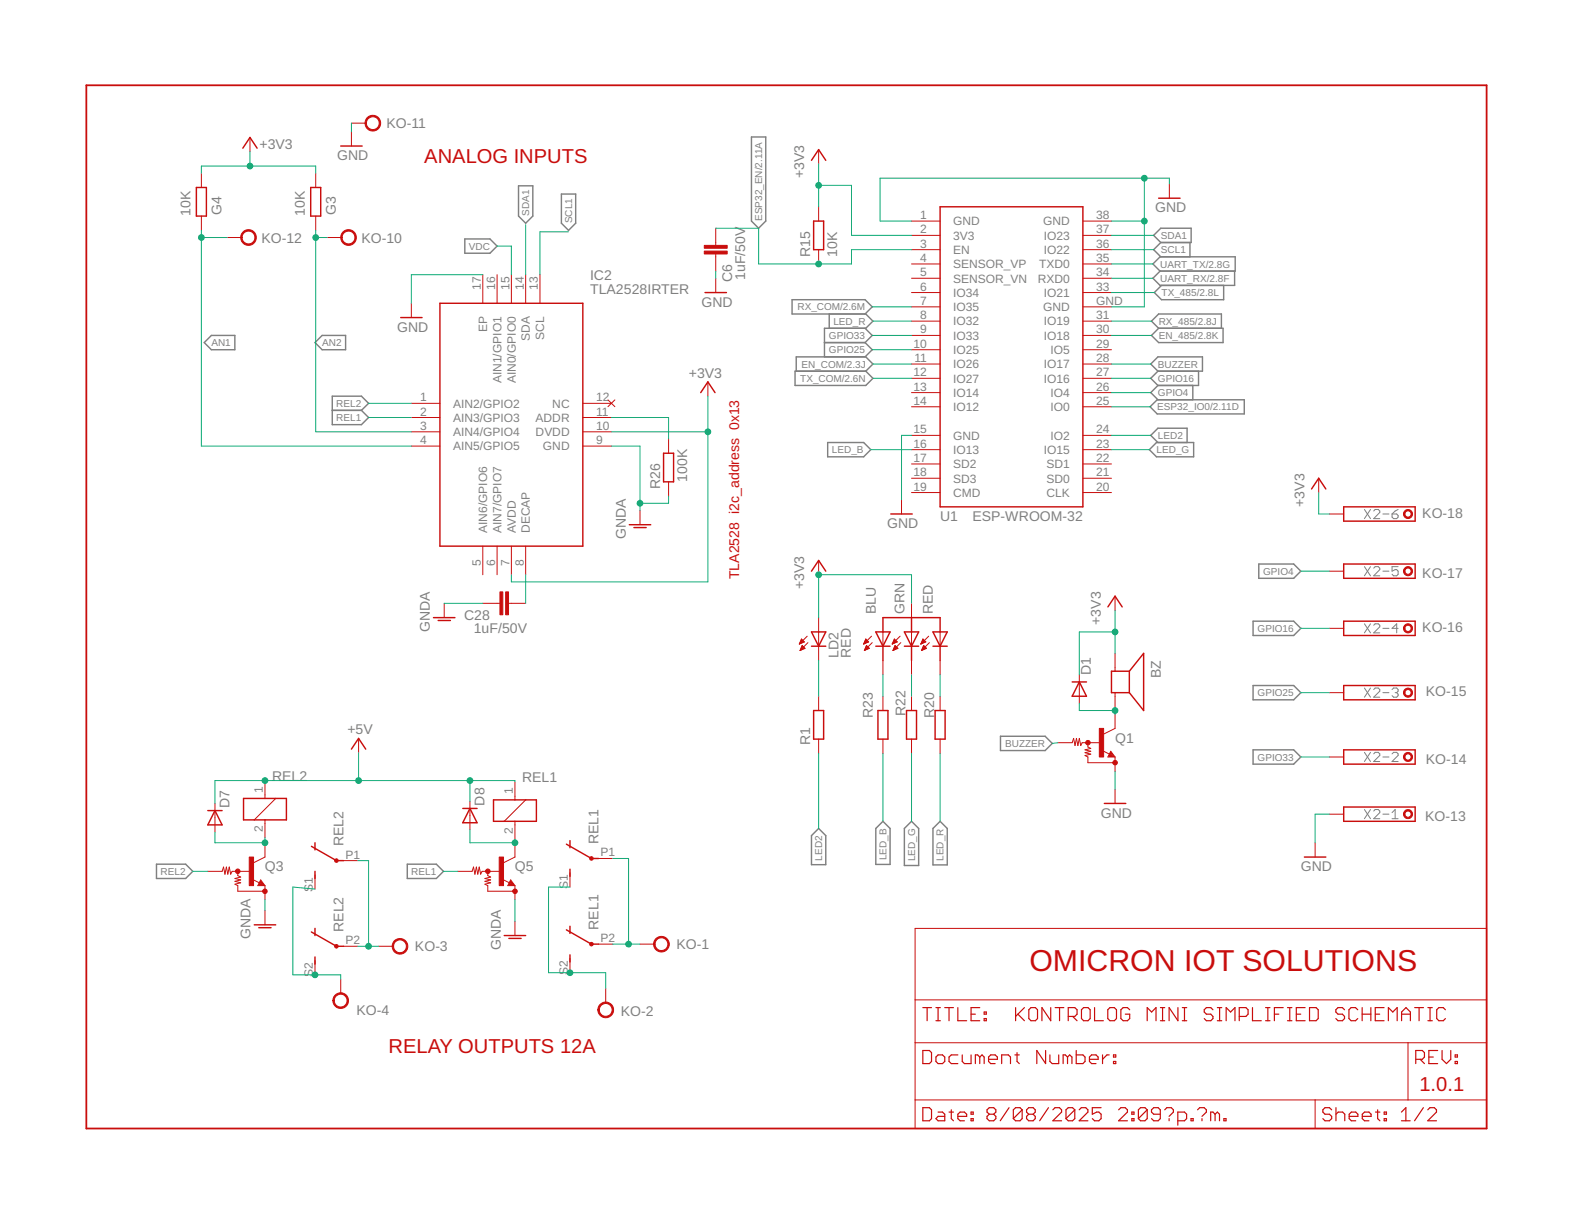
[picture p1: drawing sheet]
<svg xmlns="http://www.w3.org/2000/svg" width="279mm" height="216mm" viewBox="0 0 279 216" stroke-linecap="round" stroke-linejoin="round" font-family="sans-serif">
<g fill="none" stroke="#808080" stroke-width=".18">
<path d="M242.5 90.5l1.1 1.7M243.6 90.5l-1.1 1.7M244.2 90.8l.2-.3h.6l.2 .3v.3l-1 1.1h1M245.8 91.3h1.1M247.4 91.3h.8l.3 .3v.3l-.3 .3h-.5l-.3-.3zM248.5 90.5l-.5 .3-.6 .5M242.5 110.8l1.1 1.7M242.5 100.7l1.1 1.6M243.6 110.8l-1.1 1.7M243.6 100.7l-1.1 1.6M244.2 101l.2-.3h.6l.2 .3v.2l-1 1.1h1M244.2 111.1l.2-.3h.6l.2 .3v.3l-1 1.1h1"/>
<path d="M245.8 111.7h1.1M245.8 101.5h1.1M248.5 100.7h-1.1v.8l.6-.3h.2l.3 .3v.5l-.3 .3h-.5l-.3-.3M248.5 111.7h-1.1l.8-.9v1.7M242.5 133.7l1.1 1.6M242.5 122.3l1.1 1.6M243.6 133.7l-1.1 1.6M243.6 122.3l-1.1 1.6M244.2 122.5l.2-.2h.6l.2 .2v.3l-1 1.1h1M244.2 134l.2-.3h.6l.2 .3v.2l-1 1.1h1M245.8 134.5h1.1M245.8 123.1h1.1"/>
<path d="M247.4 134l.3-.3h.5l.3 .3v.2l-1.1 1.1h1.1M247.4 122.5l.3-.2h.5l.3 .2v.3l-.3 .3M248 123.1h.2M248.2 123.1l.3 .3v.2l-.3 .3h-.5l-.3-.3M242.5 143.8l1.1 1.7M243.6 143.8l-1.1 1.7M244.2 144.1l.2-.3h.6l.2 .3v.3l-1 1.1h1M245.8 144.7h1.1M247.4 145.5h1.1M247.4 144.4l.6-.6v1.7"/>
</g>
<g fill="none" stroke="#808080" stroke-width=".25">
<path d="M92.2 33h2.5v5.4l-1.3 1.3-1.2-1.3zM99.8 34.5h2.5v5.2l-1.3 1.2-1.2-1.2zM133.6 24.3h2.5v15l-1.3 1.3-1.2-1.3zM37.6 59.6h4.1v2.5h-4.1l-1.3-1.2zM82.6 42.5h4.5l1.2 1.2-1.2 1.3h-4.5zM147.4 55.8v2.5M153.8 55.8l1.2-1.3-1.2-1.2h-13v2.5h13.1l1.3 1.3-1.3 1.2h-7.4v5.1M153.8 58.3l1.2 1.3-1.2 1.3M204.7 59.6l1.2-1.3h11.5v2.6h-11.5zM204.9 46.9l1.3-1.3h13.3v2.6h-13.3zM205 41.8l1.3-1.2h5.4v2.5h-5.4zM205.9 58.3l-1.2-1.2 1.2-1.3h11.2v2.5"/>
<path d="M206.2 48.2l-1.3 1.2 1.3 1.3h13.2v-2.5M206.3 43.1l-1.3 1.3 1.3 1.2M206.4 50.7l-1.2 1.3 1.2 1.3h11.1v-2.6M211.5 43.1v2.5M56 60.9l1.3-1.3h4.1v2.5h-4.1zM59.1 70.4h5.1l1.3 1.3-1.3 1.2 1.3 1.3-1.3 1.3h-5.1zM59.1 72.9h5.1M141.3 66h12.6l1.3 1.2-1.3 1.3h-12.6zM141.5 66v-2.6h12.4l1.3 1.3-1.3 1.3M146.5 60.9h7.3M147.1 78.6h6.4l1.3 1.3-1.3 1.3h-6.4zM153.8 60.9l1.2 1.2-1.2 1.3"/>
<path d="M204.4 72.3l1.3-1.3h15.4v2.6h-15.4zM204.5 64.7l1.3-1.3h7.9v2.6h-7.9zM205.5 78.6h6.7v2.6h-6.7l-1.2-1.3zM205.8 78.6l-1.3-1.2 1.3-1.3h5.2v2.5M205.8 68.5l-1.3 1.3 1.3 1.2M205.8 66l-1.3 1.2 1.3 1.3M212 68.5v2.5M213 66v2.5h-7.2M222.7 110.4h7.2l1.3 1.3-1.3 1.2h-7.2zM223.7 100.2h6.2l1.3 1.3-1.3 1.3h-6.2zM177.8 130.8h8l1.2 1.3-1.2 1.3h-8zM222.7 121.8h7.2l1.3 1.3-1.3 1.3h-7.2z"/>
<path d="M222.7 133.2h7.2l1.3 1.3-1.3 1.3h-7.2zM27.8 153.6h5.2l1.3 1.2-1.3 1.3h-5.2zM72.4 153.6h5.2l1.2 1.2-1.2 1.3h-5.2zM145.5 147.2l1.3 1.3v5.1h-2.6v-5.1zM156.9 145.9l1.3 1.3v6.4h-2.5v-6.4zM162 145.9l1.3 1.3v6.6h-2.6v-6.6zM167.1 145.9l1.3 1.3v6.5h-2.6v-6.5z"/>
</g>
<path d="M15.3 15.2h248.9v185.3h-248.9z" fill="none" stroke="#c90d0c" stroke-width=".32"/>
<g fill="none" stroke="#c90d0c" stroke-width=".18">
<path d="M35.8 30.8v2.5M35.8 38.4v2.5M44.4 24.4v2.6M56.1 30.8v2.5M56.1 38.4v2.5M62.5 21.9h2.5M62.5 23.4v2.6M145.5 26.6v2.5M145.5 36.7v2.6M162 39.3h5.1M192.5 39.3h5M207.8 32.7v2.5"/>
<path d="M40.4 42.2h2.5M58.1 42.2h2.6M73.1 53.9v2.5M85.8 48.8v5.1M88.3 48.8v5.1M90.9 48.8v5.1M93.4 48.8v5.1M96 48.8v5.1M127.2 40.6v3M127.2 45.1v3.1M127.2 49.4v2.6M145.5 44.4v2.5"/>
<path d="M162 44.4h5.1M162 46.9h5.1M162 49.4h5.1M162 52h5.1M162 54.5h5.1M162 57.1h5.1M162 59.6h5.1M162 41.8h5.1M192.5 44.4h5M192.5 46.9h5M192.5 49.4h5M192.5 52h5"/>
<path d="M192.5 54.5h5M192.5 57.1h5M192.5 59.6h5M192.5 41.8h5M73.1 71.7h5.1M73.1 74.2h5.1M73.1 76.7h5.1M73.1 79.3h5.1M103.6 71.7h5.1M103.6 74.2h5.1M103.6 76.7h5.1M103.6 79.3h5.1"/>
<path d="M108.1 71.1l1.2 1.2M109.3 71.1l-1.2 1.2M118.8 78v2.5M125.8 67.9v2.5M162 67.2h5.1M162 62.1h5.1M162 64.7h5.1M162 69.8h5.1M162 72.3h5.1M162 79.9h5.1M162 77.4h5.1M192.5 67.2h5"/>
<path d="M192.5 62.1h5M192.5 64.7h5M192.5 69.8h5M192.5 72.3h5M192.5 79.9h5M192.5 77.4h5M85.8 97v5.1M88.3 97v5.1M90.9 97v5.1M93.4 97v5.1M113.7 90.7v2.5M118.8 85.6v2.6"/>
<path d="M145.5 99.6v2.5M160.2 88.8v2.5M162 82.4h5.1M162 85h5.1M162 87.5h5.1M192.5 82.4h5M192.5 85h5M192.5 87.5h5M234.4 85v2.5M236.3 91.3h2.5M79 107.2v2.5M85.8 107.2h3.1"/>
<path d="M90.4 107.2h3M142.1 114.4h.1M142.1 114.3h.3M142.2 114.2h.5M142.2 114h.7M142.2 115.5h.2M142.3 113.9h.5M142.3 115.4h.4M142.3 113.8h.4M142.3 115.3h.7M142.4 113.7h.2M142.4 115.1h.6"/>
<path d="M142.5 115h.4M142.5 114.9h.3M142.5 114.8h.1M142.6 114.7l.5 .5-.9 .4zM143 114.1l-.5-.5-.4 .8M143 114.1l-.9 .3M143.5 113.1l-1.4 1.3M143.6 114.2l-1.4 1.4M145.5 109.7v7.7M153.5 114.4h.1M153.6 114.3h.3M153.6 114.2h.5"/>
<path d="M153.7 114h.7M153.7 115.5h.1M153.7 113.9h.5M153.7 115.4h.4M153.8 113.8h.3M153.8 115.3h.6M153.8 113.7h.2M153.8 115.1h.6M153.9 115h.4M153.9 113.6l-.4 .8M153.9 113.6l.5 .5-.9 .3M153.9 113.6h.1"/>
<path d="M153.9 114.9h.3M154 114.8h.1M154 114.7l.5 .5-.9 .4zM154.9 113.1l-1.4 1.3M155 114.2l-1.4 1.4M156.9 112.3v2.5M156.9 117.4v2.5M158.6 114.4h.1M158.6 114.3h.3M158.7 114.2h.5M158.7 114h.7M158.7 115.5h.2"/>
<path d="M158.8 113.9h.5M158.8 115.4h.4M158.8 115.3h.7M158.9 113.8h.3M158.9 113.7h.2M158.9 115.1h.6M158.9 115h.5M159 113.6l.5 .5-.9 .3zM159 114.9h.3M159 114.8h.2M159.1 114.7l.5 .5-.9 .4zM160 113.1l-1.4 1.3"/>
<path d="M160.1 114.2l-1.4 1.4M162 107.2v2.5M162 112.3v2.5M162 117.4v2.5M163.7 114.4h.1M163.7 114.3h.3M163.8 114.2h.5M163.8 114h.7M163.8 115.5h.2M163.9 113.9h.5M163.9 115.4h.4M163.9 115.3h.6"/>
<path d="M163.9 113.8h.4M164 113.7h.2M164 115.1h.6M164 115h.5M164 113.6h.1M164 113.6l-.3 .8M164 113.6l.5 .5M164.1 114.9h.3M164.1 114.8h.1M164.2 114.7l.5 .5-.9 .4zM164.5 114.1l-.8 .3M165.1 113.1l-1.4 1.3"/>
<path d="M165.2 114.2l-1.4 1.4M167.1 112.3v2.5M167.1 117.4v2.5M191.8 119.9v5.1M198.2 105.9v2.6M198.2 116.1v3.2M236.3 111.7h2.5M236.3 101.5h2.5M47.1 138.7v3.2M63.7 131.2v2.6M91.5 139v3.1M145.5 123.7v2.6"/>
<path d="M145.5 131.3v2.6M156.9 123.7v2.6M156.9 131.3v2.6M162 123.7v2.6M162 131.3v2.6M167.1 123.7v2.6M167.1 131.3v2.6M188 132h2.6l.2-.8 .3 1.3 .2-1.3 .3 1.3 .2-1.3 .3 1.3 .2-.5h3.1M193.4 132v.7l.5 .3-1.1 .2 1.1 .3-1.1 .3 1.1 .2-1.1 .3 .6 .2v1h4.8M196 133.4l1.2 .6M197.4 133.5l.8 1h-1.3zM198.2 126.9v2.5l-2 1.1"/>
<path d="M198.2 123.1v3.2M198.2 134.5v2.6M236.3 134.5h2.5M236.3 123.1h2.5M36.9 154.8h2.6l.2-.7 .3 1.2 .2-1.2 .3 1.2 .2-1.2 .3 1.2 .3-.5h3M38.2 142.8v5M42.3 154.8v.8l.5 .3-1 .2 1 .3-1 .2 1 .3-1 .2 .5 .3v1h4.8M44.9 156.3l1.2 .6M46.3 156.4l.8 1h-1.3zM47.1 149.8v2.5l-2 1M47.1 145.7v3.2M47.1 157.4v2.5"/>
<path d="M49 141.9l-3.8 3.8M56 155.5v2.5M61.1 152.9h2.5M81.4 154.8h2.5l.3-.7 .2 1.2 .3-1.2 .2 1.2 .3-1.2 .2 1.2 .3-.5h3M83.5 142.4v5.1M86.7 154.8v.8l.5 .3-1 .2 1 .3-1 .2 1 .3-1 .2 .5 .3v1h4.8M89.3 156.3l1.2 .6M90.8 156.4l.7 1h-1.2zM91.5 149.8v2.5l-2 1M91.5 145.9v3.2M91.5 157.4v2.5M93.4 142.1l-3.8 3.8"/>
<path d="M101.3 155.1v2.5M106.4 152.5h2.5M198.2 140.2v2.6M233.7 149.8v2.5M236.3 144.7h2.5M47.1 161.8v2.5M56 170.7v2.5M60.6 174v2.5M61.1 168.1h2.5M67.3 168.1h2.5M91.5 163.7v2.5M101.3 170.3v2.5"/>
<path d="M106.4 167.8h2.5M107.7 175.6v2.6M113.7 167.8h2.6M162.6 165h101.6v35.5h-101.6zM162.6 177.7h101.6M162.6 185.3h101.6M162.6 195.5h101.6M233.7 195.5v5M250.3 185.3v10.2"/>
</g>
<g fill="none" stroke="#c90d0c" stroke-width=".21">
<path d="M164 179h1.6M164.8 179v2.4M166.3 179h.8M166.7 179v2.4M167.9 179h1.6M168.7 179v2.4M170.2 179v2.4h1.6M174.1 179h-1.5v2.4h1.5M174.9 179.8h.4v.4h-.4zM180.5 179v2.4M182.1 179l-1.6 1.6M183.2 179h.8l.4 .4v1.6l-.4 .4h-.8l-.3-.4v-1.6z"/>
<path d="M186.8 179v2.4l-1.6-2.4v2.4M187.5 179h1.6M188.3 179v2.4M192.6 179h.8l.4 .4v1.6l-.4 .4h-.8l-.4-.4v-1.6zM194.5 179v2.4h1.6M197.3 179h.8l.3 .4v1.6l-.3 .4h-.8l-.4-.4v-1.6zM200.8 179.4l-.4-.4h-.8l-.4 .4v1.6l.4 .4h.8l.4-.4v-.8h-.8M206.2 179h.8M206.6 179v2.4M209.4 179v2.4l-1.6-2.4v2.4M210.1 179h.8M210.5 179v2.4"/>
<path d="M215.6 179.4l-.4-.4h-.8l-.4 .4v.4l.4 .4h.8l.4 .4v.4l-.4 .4h-.8l-.4-.4M216.4 179h.7M216.8 179v2.4M222.6 179v2.4h1.6M224.9 179h.8M225.3 179v2.4M228.1 179h-1.6v2.4M228.8 179h.8M229.2 179v2.4M232 179h-1.6v2.4h1.6M232.7 179h1.2l.4 .4v1.6l-.4 .4h-1.2zM239 179.4l-.4-.4h-.8l-.4 .4v.4l.4 .4h.8l.4 .4v.4l-.4 .4h-.8l-.4-.4"/>
<path d="M241.3 179.4l-.4-.4h-.8l-.3 .4v1.6l.3 .4h.8l.4-.4M242.1 179v2.4M243.6 179v2.4M246 179h-1.6v2.4h1.6M251.4 179h1.6M252.2 179v2.4M253.8 179h.8M254.2 179v2.4M256.9 179.4l-.4-.4h-.8l-.3 .4v1.6l.3 .4h.8l.4-.4M164 186.7h1.2l.4 .3v1.6l-.4 .4h-1.2zM164 196.8h1.2l.4 .4v1.6l-.4 .4h-1.2zM166.3 187.8l.4-.3h.8l.4 .3v.8l-.4 .4h-.8l-.4-.4z"/>
<path d="M166.3 181.4h.8M166.7 197.6h.8l.4 .4v1.2h-1.2l-.4-.4 .4-.4h1.2M168.7 197.6h.8M169.1 197.2v1.6l.4 .4M170.2 198.4h1.6v-.4l-.4-.4h-.8l-.4 .4v.8l.4 .4h.8M170.2 187.5h-1.1l-.4 .3v.8l.4 .4h1.1M171 187.5v1.1l.4 .4h1.2v-1.5M172.6 198.8h.4v.4h-.4zM172.6 197.6h.4v.4h-.4zM172.6 180.2h.8M174.1 187.8l-.3-.3h-.4v1.5M174.1 187.8l.4-.3 .4 .3v1.2"/>
<path d="M174.1 187.8v1.2M174.9 181h.4v.4h-.4zM175.7 188.2h1.6v-.4l-.4-.3h-.8l-.4 .3v.8l.4 .4h.8M175.8 198l-.4 .4v.4l.4 .4h.8l.4-.4v-.4l-.4-.4M175.8 198l-.4-.4v-.4l.4-.4h.8l.4 .4v.4l-.4 .4M175.8 198h.8M178 189v-1.5h1.2l.4 .3v1.2M179.3 196.8l-1.5 2.4M180.4 187.5h.8M180.8 187v1.6l.4 .4M180.9 180.2l1.2 1.2M181.7 197.2v1.6l-.4 .4h-.8l-.4-.4"/>
<path d="M181.7 197.2l-.4-.4h-.8l-.4 .4v1.6M181.7 197.2l-1.6 1.6M182.8 198l-.3 .4v.4l.3 .4h.8l.4-.4v-.4l-.4-.4M182.8 198l-.3-.4v-.4l.3-.4h.8l.4 .4v.4l-.4 .4M182.8 198h.8M185.8 186.7v2.3l-1.5-2.3v2.3M186.4 196.8l-1.6 2.4M186.6 187.5v1.1l.4 .4h1.2v-1.5M187.1 197.2l.4-.4h.8l.4 .4v.4l-1.6 1.6h1.6M189.7 187.8l-.4-.3h-.3v1.5M189.7 187.8v1.2M189.7 187.8l.4-.3 .4 .3v1.2"/>
<path d="M189.9 180.6h1.1l.4-.4v-.8l-.4-.4h-1.1v2.4M190.6 180.6l.8 .8M191 197.2v1.6l-.4 .4h-.7l-.4-.4M191 197.2l-.4-.4h-.7l-.4 .4v1.6M191 197.2l-1.5 1.6M191.3 186.7v2.3h1.2l.3-.4v-.8l-.3-.3h-1.2M191.8 197.2l.4-.4h.8l.4 .4v.4l-1.6 1.6h1.6M193.6 188.2h1.6v-.4l-.4-.3h-.8l-.4 .3v.8l.4 .4h.8M195.7 196.8h-1.6v1.2l.8-.4h.4l.4 .4v.8l-.4 .4h-.8l-.4-.4M196 187.5v1.5M197.1 187.5h-.4l-.7 .7M197.9 188.6h.4v.4h-.4z"/>
<path d="M197.9 187.5h.4v.3h-.4zM198.8 197.2l.4-.4h.8l.4 .4v.4l-1.6 1.6h1.6M201.2 198.8h.3v.4h-.3zM201.2 197.6h.3v.4h-.3zM203.9 197.2v1.6l-.4 .4h-.8l-.4-.4M203.9 197.2l-.4-.4h-.8l-.4 .4v1.6M203.9 181.4v-2.4l.8 .8 .8-.8v2.4M203.9 197.2l-1.6 1.6M206.2 198h-1.1l-.4-.4v-.4l.4-.4h.7l.4 .4v1.6l-.4 .4h-.7l-.4-.4M206.2 181.4h.8M207 197.2l.4-.4h.8l.4 .4v.4l-.8 .8M207.8 198.8v.4"/>
<path d="M209.3 199.2h1.2l.4-.4v-.8l-.4-.4h-1.2v2.3M210.1 181.4h.8M211.7 198.8h.4v.4h-.4zM212.9 197.2l.3-.4h.8l.4 .4v.4l-.8 .8M213.6 198.8v.4M216 198l-.4-.4h-.4v1.6M216 198v1.2M216 198l.4-.4 .3 .4v1.2M216.4 181.4h.7M217.5 198.8h.4v.4h-.4zM217.9 181.4v-2.4l.8 .8 .8-.8v2.4M220.3 180.6h1.1l.4-.4v-.8l-.4-.4h-1.1v2.4"/>
<path d="M224.9 181.4h.8M226.5 180.2h.8M228.8 181.4h.8M230.4 180.2h.8M236.7 197.2l-.4-.4h-.8l-.4 .4v.4l.4 .4h.8l.4 .4v.4l-.4 .4h-.8l-.4-.4M237.4 198l.4-.4h.8l.4 .4v1.2M237.4 196.8v2.4M239.8 198.4h1.5v-.4l-.3-.4h-.8l-.4 .4v.8l.4 .4h.8M242.1 180.2h1.5M242.1 198.4h1.6v-.4l-.4-.4h-.8l-.4 .4v.8l.4 .4h.8M244.4 180.2h.8M244.5 197.6h.8"/>
<path d="M244.9 197.2v1.6l.4 .4M246 198.8h.4v.4h-.4zM246 197.6h.4v.4h-.4zM246.8 181.4v-2.4l.7 .8 .8-.8v2.4M249.1 199.2h1.5M249.1 197.6l.8-.8v2.4M249.1 180.2h1.6M249.1 181.4v-1.6l.8-.8 .8 .8v1.6M251.6 188.2h1.2l.4-.4v-.8l-.4-.3h-1.2v2.3M252.4 188.2l.8 .8M253 196.8l-1.6 2.4M253.8 197.2l.3-.4h.8l.4 .4v.4l-1.5 1.6h1.5"/>
<path d="M253.8 181.4h.8M254 187.8h.7M255.5 186.7h-1.5v2.3h1.5M256.3 186.7v1.5l.8 .8 .8-.8v-1.5M258.6 188.6h.4v.4h-.4zM258.6 187.5h.4v.3h-.4z"/>
</g>
<g fill="none" stroke="#c90d0c" stroke-width=".25">
<path d="M34.9 33.3h1.8v5.1h-1.8zM43.2 26.3l1.2-1.9 1.3 1.9M55.2 33.3h1.8v5.1h-1.8zM60.6 26h3.8M144.2 28.5l1.3-1.9 1.3 1.9M144.6 39.3h1.8v5.1h-1.8zM167.1 36.7h25.4v53.4h-25.4zM205.9 35.2h3.8M71.2 56.4h3.8M78.2 53.9h25.4v43.1h-25.4zM125.3 52h3.8M124.5 69.8l1.3-1.9 1.3 1.9"/>
<path d="M111.8 93.2h3.9M112.7 93.7h2.2M117.9 80.5h1.8v5.1h-1.8zM158.3 91.3h3.8M233.1 86.9l1.3-1.9 1.2 1.9M238.8 90.1h12.7v2.5h-12.7zM77 109.7h3.9M77.9 110.3h2.2M144.2 112.3h2.6l-1.3 2.5zM144.2 114.8h2.6M144.2 101.5l1.3-1.9 1.3 1.9M155.7 114.8h2.5"/>
<path d="M155.7 112.3h2.5l-1.3 2.5zM156.9 112.3v-2.6h10.2v2.6M156.9 114.8v2.6M160.7 114.8h2.6M160.7 112.3h2.6l-1.3 2.5zM162 109.7v2.6M162 114.8v2.6M165.8 114.8h2.6M165.8 112.3h2.6l-1.3 2.5zM167.1 114.8v2.6M196.9 107.8l1.3-1.9 1.3 1.9M200.7 119.3h-3.2v3.8h3.2"/>
<path d="M200.7 119.3v3.8M200.7 119.3l2.6-3.2v10.2l-2.6-3.2M238.8 100.2h12.7v2.6h-12.7zM238.8 110.4h12.7v2.5h-12.7zM62.5 133.1l1.2-1.9 1.3 1.9M144.6 126.3h1.8v5h-1.8zM156 126.3h1.8v5h-1.8zM161.1 126.3h1.8v5h-1.8zM166.2 126.3h1.8v5h-1.8zM190.6 121.2h2.5M191.8 121.2l1.3 2.5h-2.5zM197.4 134l.1 .3h-.3l.2-.5 .5 .6h-.7"/>
<path d="M238.8 121.8h12.7v2.6h-12.7zM238.8 133.2h12.7v2.6h-12.7zM36.9 144h2.6M38.2 144l1.3 2.6h-2.6zM43.3 141.9h7.6v3.8h-7.6zM46.3 156.9l.2 .2h-.4l.2-.5 .5 .6h-.7M55.4 150.4l4.4 2.5h1.3M56 149.8v1.2M56 154.8v1.3M82.3 143.7h2.5M83.5 143.7l1.3 2.5h-2.5zM87.7 142.1h7.6v3.8h-7.6z"/>
<path d="M90.8 156.9l.1 .2h-.4l.3-.5 .5 .6h-.8M100.7 150l4.4 2.5h1.3M101.3 149.4v1.2M101.3 154.5v1.2M196.3 142.8h3.8M231.8 152.3h3.8M238.8 143.4h12.7v2.5h-12.7zM45.2 164.3h3.8M46 164.8h2.2M55.4 165.6l4.4 2.5h1.3M56 165v1.2M56 170.1v1.2"/>
<path d="M89.6 166.2h3.8M90.4 166.8h2.2M100.7 165.2l4.4 2.6h1.3M101.3 164.6v1.3M101.3 169.7v1.2"/>
</g>
<g fill="#c90d0c" stroke="#c90d0c" stroke-width=".18">
<path d="M193 131.8a.41 .41 0 0 1 .7-.1 .41 .41 0 0 1-.2 .7 .41 .41 0 0 1-.5-.4l.4-.1 .1 .1h-.5z" fill-rule="evenodd"/>
<path d="M197.8 135.3a.41 .41 0 0 1 .7 0 .41 .41 0 0 1-.2 .6 .41 .41 0 0 1-.5-.4l.4-.1 .1 .2-.5-.1z" fill-rule="evenodd"/>
<path d="M249.6 144.1a.81 .81 0 0 1 1.3 .1 .81 .81 0 0 1-.4 1.2 .81 .81 0 0 1-1.1-.7h.3a.56 .56 0 0 1 .8-.5 .56 .56 0 0 1 .1 .9 .56 .56 0 0 1-.9-.2v-.2h-.3z" fill-rule="evenodd"/>
<path d="M249.6 134a.81 .81 0 0 1 1.3 .1 .81 .81 0 0 1-.4 1.2 .81 .81 0 0 1-1.1-.8h.3a.56 .56 0 0 1 .8-.5 .56 .56 0 0 1 .1 1 .56 .56 0 0 1-.9-.3v-.2h-.3z" fill-rule="evenodd"/>
<path d="M249.6 122.6a.81 .81 0 0 1 1.3 0 .81 .81 0 0 1-.4 1.2 .81 .81 0 0 1-1.1-.7h.3a.56 .56 0 0 1 .8-.5 .56 .56 0 0 1 .1 1 .56 .56 0 0 1-.9-.3v-.2h-.3z" fill-rule="evenodd"/>
<path d="M249.6 111.1a.81 .81 0 0 1 1.3 .1 .81 .81 0 0 1-.4 1.2 .81 .81 0 0 1-1.1-.7h.3a.56 .56 0 0 1 .8-.5 .56 .56 0 0 1 .1 .9 .56 .56 0 0 1-.9-.3v-.1h-.3z" fill-rule="evenodd"/>
<path d="M249.6 101a.81 .81 0 0 1 1.3 .1 .81 .81 0 0 1-.4 1.2 .81 .81 0 0 1-1.1-.8h.3a.56 .56 0 0 1 .8-.5 .56 .56 0 0 1 .1 1 .56 .56 0 0 1-.9-.3v-.2h-.3z" fill-rule="evenodd"/>
<path d="M249.6 90.8a.81 .81 0 0 1 1.3 .1 .81 .81 0 0 1-.4 1.2 .81 .81 0 0 1-1.1-.8h.3a.56 .56 0 0 1 .8-.4 .56 .56 0 0 1 .1 .9 .56 .56 0 0 1-.9-.3v-.2h-.3z" fill-rule="evenodd"/>
<path d="M60.9 41.3a1.4 1.4 0 0 1 2.2 .1 1.4 1.4 0 0 1-.8 2.1 1.4 1.4 0 0 1-1.7-1.3h.2a1.14 1.14 0 0 1 1.7-1 1.14 1.14 0 0 1 .1 2 1.14 1.14 0 0 1-1.8-.7v-.3h-.2z" fill-rule="evenodd"/>
<path d="M65.2 20.9a1.4 1.4 0 0 1 2.3 .2 1.4 1.4 0 0 1-.8 2.1 1.4 1.4 0 0 1-1.8-1.3h.2a1.14 1.14 0 0 1 1.7-1 1.14 1.14 0 0 1 .2 2 1.14 1.14 0 0 1-1.8-.7l-.1-.3h-.2z" fill-rule="evenodd"/>
<path d="M43.2 41.3a1.39 1.39 0 0 1 2.2 .2 1.39 1.39 0 0 1-.9 2.1 1.39 1.39 0 0 1-1.7-1.4h.2a1.14 1.14 0 0 1 1.7-1 1.14 1.14 0 0 1 .2 2 1.14 1.14 0 0 1-1.8-.7l-.1-.3h-.2v-.4z" fill-rule="evenodd"/>
<path d="M41.9 154.6a.4 .4 0 0 1 .7-.1 .4 .4 0 0 1-.2 .7 .4 .4 0 0 1-.5-.4l.3-.1 .2 .1h-.5z" fill-rule="evenodd"/>
<path d="M46.7 158.2a.4 .4 0 0 1 .7-.1 .4 .4 0 0 1-.2 .6 .4 .4 0 0 1-.5-.3h.5l-.1 .1-.4-.1z" fill-rule="evenodd"/>
<path d="M86.4 154.6a.41 .41 0 0 1 .6 0 .41 .41 0 0 1-.2 .6 .41 .41 0 0 1-.5-.4l.5-.1v.2l-.5-.1z" fill-rule="evenodd"/>
<path d="M91.2 158.2a.41 .41 0 0 1 .7 0 .41 .41 0 0 1-.2 .6 .41 .41 0 0 1-.6-.4l.5-.1v.1h-.5z" fill-rule="evenodd"/>
<path d="M116.5 166.8a1.4 1.4 0 0 1 2.3 .3 1.4 1.4 0 0 1-.9 2 1.4 1.4 0 0 1-1.7-1.3h.2a1.15 1.15 0 0 1 1.6-1.1 1.15 1.15 0 0 1 .3 1.9 1.15 1.15 0 0 1-1.8-.5l-.1-.3h-.2z" fill-rule="evenodd"/>
<path d="M106.6 178.5a1.4 1.4 0 0 1 2.3 .2 1.4 1.4 0 0 1-.9 2.1 1.4 1.4 0 0 1-1.7-1.3h.2a1.15 1.15 0 0 1 1.6-1.1 1.15 1.15 0 0 1 .3 1.9 1.15 1.15 0 0 1-1.8-.6l-.1-.2h-.2l.1-.7z" fill-rule="evenodd"/>
<path d="M59.5 176.8a1.4 1.4 0 0 1 2.3 .3 1.4 1.4 0 0 1-.9 2.1 1.4 1.4 0 0 1-1.7-1.4h.2a1.14 1.14 0 0 1 1.7-.9 1.14 1.14 0 0 1 .1 1.9 1.14 1.14 0 0 1-1.8-.7v-.3h-.2l.1-.7z" fill-rule="evenodd"/>
<path d="M70.1 167.2a1.4 1.4 0 0 1 2.2 .2 1.4 1.4 0 0 1-.8 2.1 1.4 1.4 0 0 1-1.8-1.4h.3a1.14 1.14 0 0 1 1.6-.9 1.14 1.14 0 0 1 .2 1.9 1.14 1.14 0 0 1-1.8-.7v-.3h-.3z" fill-rule="evenodd"/>
<circle cx="59.8" cy="152.9" r=".33"/>
<circle cx="59.8" cy="168.2" r=".33"/>
<circle cx="105.1" cy="152.5" r=".33"/>
<circle cx="105.1" cy="167.8" r=".32"/>
</g>
<g fill="#c90d0c" stroke="#c90d0c" stroke-width=".18">
<path d="M195.4 129.4h.8v5.1h-.8z"/>
<path d="M125.2 43.6h4v.5h-4z"/>
<path d="M125.2 44.6h4v.5h-4z"/>
<path d="M89.9 105.2h.5v4h-.5z"/>
<path d="M88.9 105.2h.5v4h-.5z"/>
<path d="M44.3 152.3h.8v5.1h-.8z"/>
<path d="M88.7 152.3h.8v5.1h-.8z"/>
</g>
<g fill="none" stroke="#0dab76" stroke-width=".18">
<path d="M35.8 30.8v-1.3h20.3v1.3M44.4 27v2.5M62.5 21.9v1.5M93.4 39.9v8.9M145.5 32.9h5.8v8.9h10.7M145.5 29.1v7.6M197.5 39.3h5.9M203.4 31.7v22.8h-5.9M207.8 32.7v-1h-51.4v7.6h5.6M35.8 40.9v38.4h37.3M35.8 42.2h4.6M56.1 40.9v35.8h17"/>
<path d="M56.1 42.2h2M85.8 48.8h-12.7v5.1M88.3 43.7h2.6v5.1M101 41.2h-5v7.6M127.2 40.6h7.6v6.3h16.5v-2.5h10.7M127.2 48.2v1.2M155 54.5h7M155 59.6h7M155.2 57.1h6.8M197.5 59.6h7.2M197.5 57.1h7.2M197.5 52h7.7"/>
<path d="M197.5 41.8h7.5M197.5 44.4h7.5M197.5 46.9h7.4M197.5 49.4h7.4M65.5 74.2h7.6M65.5 71.7h7.6M108.7 79.3h5v11.4M108.7 74.2h10.1v3.8M108.7 76.7h17.1M125.8 70.4v33h-34.9v-1.3M154.8 79.9h7.2M155 62.1h7"/>
<path d="M155.2 64.7h6.8M155.2 67.2h6.8M162 77.4h-1.8v11.4M197.5 64.7h7M197.5 67.2h7M197.5 77.4h7M197.5 69.8h7M197.5 79.9h6.8M197.5 72.3h7M118.8 88.2v1.2h-5.1M234.4 87.5v3.8h1.9M79 107.2h6.8"/>
<path d="M93.4 102.1v5.1M145.5 117.4v6.3M156.9 119.9v3.8M162 107.2v-5.1h-16.5v7.6M162 119.9v3.8M167.1 119.9v3.8M198.2 108.5v7.6M198.2 112.3h-6.4v7.6M231.2 101.5h5.1M231.2 111.7h5.1M63.7 133.8v4.9M83.5 138.7v3.7"/>
<path d="M91.5 139v-.3h-53.3v4.1M145.5 133.9v13.3M156.9 133.9v12M162 133.9v12M167.1 133.9v12M188 132l-1 .1M191.8 125v1.3h6.4v.6M198.2 137.1v3.1M231.2 123.1h5.1M231.2 134.5h5.1M34.3 154.8h2.6M38.2 147.8v2h8.9v-.9"/>
<path d="M47.1 159.9v1.9M56 158l-4-.4v15.6h8.6v.8M63.6 152.9h1.9v15.2M78.8 154.8h2.6M83.5 147.5v2.3h8v-.7M91.5 159.9v3.8M101.3 157.6h-3.8v15.2h10.2v2.8M108.9 152.5h2.8v15.3M236.3 144.7h-2.6v5.1M63.6 168.1h3.7M108.9 167.8h4.8"/>
</g>
<g fill="#0dab76" stroke="#0dab76" stroke-width=".18">
<circle cx="198.2" cy="126.3" r=".51"/>
<circle cx="113.7" cy="89.4" r=".51"/>
<circle cx="145.5" cy="46.9" r=".51"/>
<circle cx="203.4" cy="39.3" r=".51"/>
<circle cx="203.4" cy="31.7" r=".51"/>
<circle cx="56.1" cy="42.2" r=".51"/>
<circle cx="125.8" cy="76.7" r=".51"/>
<circle cx="44.4" cy="29.5" r=".51"/>
<circle cx="145.5" cy="102.1" r=".51"/>
<circle cx="145.5" cy="32.9" r=".51"/>
<circle cx="198.2" cy="112.3" r=".51"/>
<circle cx="35.8" cy="42.2" r=".51"/>
<circle cx="47.1" cy="149.8" r=".51"/>
<circle cx="83.5" cy="138.7" r=".51"/>
<circle cx="47.1" cy="138.7" r=".51"/>
<circle cx="63.7" cy="138.7" r=".51"/>
<circle cx="56" cy="173.2" r=".51"/>
<circle cx="91.5" cy="149.8" r=".51"/>
<circle cx="101.3" cy="172.8" r=".51"/>
<circle cx="65.5" cy="168.1" r=".51"/>
<circle cx="111.7" cy="167.8" r=".51"/>
</g>
<text font-size="5.4" fill="#c90d0c" x="183" y="172.6">OMICRON IOT SOLUTIONS</text>
<g font-size="3.6" fill="#c90d0c">
<text x="75.4" y="29">ANALOG INPUTS</text>
<text x="69.1" y="187.1">RELAY OUTPUTS 12A</text>
<text x="252.3" y="193.9">1.0.1</text>
</g>
<g font-size="2.5" fill="#808080">
<text x="68.7" y="22.8">KO-11</text>
<text x="46.1" y="26.5">+3V3</text>
<text x="59.9" y="28.5">GND</text>
<text x="143" y="31.7" transform="rotate(-90 143 31.7)">+3V3</text>
<text x="33.9" y="38.4" transform="rotate(-90 33.9 38.4)">10K</text>
<text x="39.3" y="38.1" transform="rotate(-90 39.3 38.1)">G4</text>
<text x="54.2" y="38.4" transform="rotate(-90 54.2 38.4)">10K</text>
<text x="59.7" y="38.1" transform="rotate(-90 59.7 38.1)">G3</text>
<text x="205.3" y="37.8">GND</text>
<text x="46.5" y="43.1">KO-12</text>
<text x="64.2" y="43.1">KO-10</text>
<text x="144" y="45.6" transform="rotate(-90 144 45.6)">R15</text>
<text x="148.8" y="45.6" transform="rotate(-90 148.8 45.6)">10K</text>
<text x="104.9" y="52.2">TLA2528IRTER</text>
<text x="104.9" y="49.7">IC2</text>
<text x="130.1" y="50.1" transform="rotate(-90 130.1 50.1)">C6</text>
<text x="132.4" y="49.8" transform="rotate(-90 132.4 49.8)">1uF/50V</text>
<text x="70.6" y="59">GND</text>
<text x="124.7" y="54.5">GND</text>
<text x="122.4" y="67.1">+3V3</text>
<text x="117.3" y="86.9" transform="rotate(-90 117.3 86.9)">R26</text>
<text x="122.1" y="85.6" transform="rotate(-90 122.1 85.6)">100K</text>
<text x="111.2" y="95.8" transform="rotate(-90 111.2 95.8)">GNDA</text>
<text x="157.7" y="93.9">GND</text>
<text x="167.1" y="92.6">U1</text>
<text x="172.8" y="92.6">ESP-WROOM-32</text>
<text x="231.8" y="90.1" transform="rotate(-90 231.8 90.1)">+3V3</text>
<text x="252.8" y="92">KO-18</text>
<text x="143" y="104.7" transform="rotate(-90 143 104.7)">+3V3</text>
<text x="252.8" y="102.8">KO-17</text>
<text x="76.4" y="112.3" transform="rotate(-90 76.4 112.3)">GNDA</text>
<text x="82.5" y="110.1">C28</text>
<text x="84.2" y="112.4">1uF/50V</text>
<text x="155.7" y="109.1" transform="rotate(-90 155.7 109.1)">BLU</text>
<text x="160.7" y="109.1" transform="rotate(-90 160.7 109.1)">GRN</text>
<text x="165.8" y="109.1" transform="rotate(-90 165.8 109.1)">RED</text>
<text x="195.7" y="111" transform="rotate(-90 195.7 111)">+3V3</text>
<text x="252.8" y="112.3">KO-16</text>
<text x="149.1" y="116.9" transform="rotate(-90 149.1 116.9)">LD2</text>
<text x="151.2" y="116.9" transform="rotate(-90 151.2 116.9)">RED</text>
<text x="193.9" y="119.9" transform="rotate(-90 193.9 119.9)">D1</text>
<text x="206.3" y="120.6" transform="rotate(-90 206.3 120.6)">BZ</text>
<text x="253.4" y="123.7">KO-15</text>
<text x="61.7" y="130.4">+5V</text>
<text x="155.1" y="127.5" transform="rotate(-90 155.1 127.5)">R23</text>
<text x="161" y="127.3" transform="rotate(-90 161 127.3)">R22</text>
<text x="166" y="127.5" transform="rotate(-90 166 127.5)">R20</text>
<text x="198.2" y="132">Q1</text>
<text x="144" y="132.4" transform="rotate(-90 144 132.4)">R1</text>
<text x="253.4" y="135.8">KO-14</text>
<text x="40.8" y="143.5" transform="rotate(-90 40.8 143.5)">D7</text>
<text x="48.4" y="138.7">REL2</text>
<text x="86.1" y="143.1" transform="rotate(-90 86.1 143.1)">D8</text>
<text x="92.8" y="139">REL1</text>
<text x="106.4" y="150" transform="rotate(-90 106.4 150)">REL1</text>
<text x="195.7" y="145.3">GND</text>
<text x="253.3" y="145.8">KO-13</text>
<text x="47.1" y="154.8">Q3</text>
<text x="61.1" y="150.4" transform="rotate(-90 61.1 150.4)">REL2</text>
<text x="91.5" y="154.8">Q5</text>
<text x="231.2" y="154.8">GND</text>
<text x="44.6" y="166.9" transform="rotate(-90 44.6 166.9)">GNDA</text>
<text x="61.1" y="165.6" transform="rotate(-90 61.1 165.6)">REL2</text>
<text x="106.4" y="165.2" transform="rotate(-90 106.4 165.2)">REL1</text>
<text x="73.8" y="168.9">KO-3</text>
<text x="89" y="168.8" transform="rotate(-90 89 168.8)">GNDA</text>
<text x="120.2" y="168.7">KO-1</text>
<text x="63.3" y="180.3">KO-4</text>
<text x="110.3" y="180.6">KO-2</text>
</g>
<text font-size="2.5" fill="#c90d0c" x="131.4" y="102.9" transform="rotate(-90 131.4 102.9)">TLA2528 i2c_address 0x13</text>
<g font-size="2.1" fill="#808080">
<text x="163.6" y="38.9">1</text>
<text x="163.6" y="41.5">2</text>
<text x="169.4" y="40">GND</text>
<text x="185.4" y="40">GND</text>
<text x="194.8" y="41.5">37</text>
<text x="194.8" y="38.9">38</text>
<text x="163.6" y="44">3</text>
<text x="163.6" y="46.5">4</text>
<text x="169.4" y="45.1">EN</text>
<text x="169.4" y="47.7">SENSOR_VP</text>
<text x="169.4" y="42.6">3V3</text>
<text x="184.7" y="47.7">TXD0</text>
<text x="185.5" y="42.6">IO23</text>
<text x="185.5" y="45.1">IO22</text>
<text x="194.8" y="44">36</text>
<text x="194.8" y="46.5">35</text>
<text x="85.5" y="51.5" transform="rotate(-90 85.5 51.5)">17</text>
<text x="88" y="51.5" transform="rotate(-90 88 51.5)">16</text>
<text x="90.5" y="51.5" transform="rotate(-90 90.5 51.5)">15</text>
<text x="93.1" y="51.5" transform="rotate(-90 93.1 51.5)">14</text>
<text x="95.6" y="51.5" transform="rotate(-90 95.6 51.5)">13</text>
<text x="163.6" y="49.1">5</text>
<text x="163.6" y="51.6">6</text>
<text x="169.4" y="50.2">SENSOR_VN</text>
<text x="169.4" y="52.7">IO34</text>
<text x="184.4" y="50.2">RXD0</text>
<text x="185.5" y="52.7">IO21</text>
<text x="194.8" y="49.1">34</text>
<text x="194.8" y="51.6">33</text>
<text x="86.6" y="59.1" transform="rotate(-90 86.6 59.1)">EP</text>
<text x="163.6" y="54.2">7</text>
<text x="163.6" y="56.7">8</text>
<text x="163.6" y="59.2">9</text>
<text x="169.4" y="55.3">IO35</text>
<text x="169.4" y="57.8">IO32</text>
<text x="185.4" y="55.3">GND</text>
<text x="185.5" y="57.8">IO19</text>
<text x="194.8" y="59.2">30</text>
<text x="194.8" y="56.7">31</text>
<text x="194.8" y="54.2">GND</text>
<text x="94.2" y="60.6" transform="rotate(-90 94.2 60.6)">SDA</text>
<text x="96.7" y="60.4" transform="rotate(-90 96.7 60.4)">SCL</text>
<text x="162.4" y="61.8">10</text>
<text x="162.5" y="64.3">11</text>
<text x="169.4" y="60.4">IO33</text>
<text x="169.4" y="62.9">IO25</text>
<text x="169.4" y="65.4">IO26</text>
<text x="185.5" y="60.4">IO18</text>
<text x="185.5" y="65.4">IO17</text>
<text x="186.7" y="62.9">IO5</text>
<text x="194.8" y="61.8">29</text>
<text x="194.8" y="64.3">28</text>
<text x="74.7" y="71.3">1</text>
<text x="89.1" y="68.1" transform="rotate(-90 89.1 68.1)">AIN1/GPIO1</text>
<text x="91.7" y="68.1" transform="rotate(-90 91.7 68.1)">AIN0/GPIO0</text>
<text x="105.9" y="71.3">12</text>
<text x="162.4" y="66.9">12</text>
<text x="162.4" y="69.4">13</text>
<text x="162.4" y="71.9">14</text>
<text x="169.4" y="68">IO27</text>
<text x="169.4" y="70.5">IO14</text>
<text x="185.5" y="68">IO16</text>
<text x="186.7" y="70.5">IO4</text>
<text x="194.8" y="66.9">27</text>
<text x="194.8" y="69.4">26</text>
<text x="194.8" y="71.9">25</text>
<text x="74.7" y="73.8">2</text>
<text x="74.7" y="76.4">3</text>
<text x="80.5" y="72.4">AIN2/GPIO2</text>
<text x="80.5" y="75">AIN3/GPIO3</text>
<text x="80.5" y="77.5">AIN4/GPIO4</text>
<text x="95.2" y="75">ADDR</text>
<text x="95.2" y="77.5">DVDD</text>
<text x="98.2" y="72.4">NC</text>
<text x="105.9" y="73.8">11</text>
<text x="105.9" y="76.4">10</text>
<text x="162.4" y="77">15</text>
<text x="169.4" y="73.1">IO12</text>
<text x="186.7" y="73.1">IO0</text>
<text x="194.8" y="77">24</text>
<text x="74.7" y="78.9">4</text>
<text x="80.5" y="80">AIN5/GPIO5</text>
<text x="96.5" y="80">GND</text>
<text x="105.9" y="78.9">9</text>
<text x="162.4" y="79.6">16</text>
<text x="162.4" y="82.1">17</text>
<text x="169.4" y="80.7">IO13</text>
<text x="169.4" y="78.1">GND</text>
<text x="169.4" y="83.2">SD2</text>
<text x="185.5" y="80.7">IO15</text>
<text x="186" y="83.2">SD1</text>
<text x="186.7" y="78.1">IO2</text>
<text x="194.8" y="79.6">23</text>
<text x="194.8" y="82.1">22</text>
<text x="162.4" y="84.6">18</text>
<text x="162.4" y="87.2">19</text>
<text x="169.4" y="85.8">SD3</text>
<text x="169.4" y="88.3">CMD</text>
<text x="186" y="88.3">CLK</text>
<text x="186" y="85.8">SD0</text>
<text x="194.8" y="87.2">20</text>
<text x="194.8" y="84.6">21</text>
<text x="86.6" y="94.7" transform="rotate(-90 86.6 94.7)">AIN6/GPIO6</text>
<text x="89.1" y="94.7" transform="rotate(-90 89.1 94.7)">AIN7/GPIO7</text>
<text x="91.7" y="94.7" transform="rotate(-90 91.7 94.7)">AVDD</text>
<text x="94.2" y="94.7" transform="rotate(-90 94.2 94.7)">DECAP</text>
<text x="85.5" y="100.6" transform="rotate(-90 85.5 100.6)">5</text>
<text x="88" y="100.6" transform="rotate(-90 88 100.6)">6</text>
<text x="90.5" y="100.6" transform="rotate(-90 90.5 100.6)">7</text>
<text x="93.1" y="100.6" transform="rotate(-90 93.1 100.6)">8</text>
<text x="46.7" y="140.9" transform="rotate(-90 46.7 140.9)">1</text>
<text x="91.2" y="141.1" transform="rotate(-90 91.2 141.1)">1</text>
<text x="46.7" y="147.9" transform="rotate(-90 46.7 147.9)">2</text>
<text x="91.2" y="148.1" transform="rotate(-90 91.2 148.1)">2</text>
<text x="61.4" y="152.6">P1</text>
<text x="106.7" y="152.2">P1</text>
<text x="55.6" y="158.4" transform="rotate(-90 55.6 158.4)">S1</text>
<text x="101" y="158" transform="rotate(-90 101 158)">S1</text>
<text x="61.4" y="167.8">P2</text>
<text x="106.7" y="167.4">P2</text>
<text x="55.6" y="173.7" transform="rotate(-90 55.6 173.7)">S2</text>
<text x="101" y="173.3" transform="rotate(-90 101 173.3)">S2</text>
</g>
<g font-size="1.8" fill="#808080">
<text x="94.1" y="38.4" transform="rotate(-90 94.1 38.4)">SDA1</text>
<text x="101.7" y="39.7" transform="rotate(-90 101.7 39.7)">SCL1</text>
<text x="135.5" y="39.3" transform="rotate(-90 135.5 39.3)">ESP32_EN/2.11A</text>
<text x="83.3" y="44.4">VDC</text>
<text x="206.2" y="47.5">UART_TX/2.8G</text>
<text x="206.3" y="42.5">SDA1</text>
<text x="206.3" y="45">SCL1</text>
<text x="206.2" y="50.1">UART_RX/2.8F</text>
<text x="206.4" y="52.6">TX_485/2.8L</text>
<text x="141.7" y="55.2">RX_COM/2.6M</text>
<text x="148.1" y="57.7">LED_R</text>
<text x="205.9" y="57.7">RX_485/2.8J</text>
<text x="37.6" y="61.5">AN1</text>
<text x="57.2" y="61.5">AN2</text>
<text x="142.4" y="65.3">EN_COM/2.3J</text>
<text x="147.3" y="62.8">GPIO25</text>
<text x="147.3" y="60.2">GPIO33</text>
<text x="205.8" y="65.3">BUZZER</text>
<text x="205.9" y="60.2">EN_485/2.8K</text>
<text x="142.2" y="67.9">TX_COM/2.6N</text>
<text x="205.8" y="70.4">GPIO4</text>
<text x="205.8" y="67.9">GPIO16</text>
<text x="59.8" y="74.8">REL1</text>
<text x="59.8" y="72.3">REL2</text>
<text x="205.7" y="72.9">ESP32_IO0/2.11D</text>
<text x="147.8" y="80.5">LED_B</text>
<text x="205.6" y="80.5">LED_G</text>
<text x="205.8" y="78">LED2</text>
<text x="224.5" y="102.1">GPIO4</text>
<text x="223.5" y="112.3">GPIO16</text>
<text x="223.5" y="123.7">GPIO25</text>
<text x="178.6" y="132.7">BUZZER</text>
<text x="223.5" y="135.1">GPIO33</text>
<text x="28.5" y="155.5">REL2</text>
<text x="73.1" y="155.5">REL1</text>
<text x="146.1" y="152.9" transform="rotate(-90 146.1 152.9)">LED2</text>
<text x="157.6" y="152.9" transform="rotate(-90 157.6 152.9)">LED_B</text>
<text x="162.6" y="153" transform="rotate(-90 162.6 153)">LED_G</text>
<text x="167.7" y="153" transform="rotate(-90 167.7 153)">LED_R</text>
</g>
</svg>
